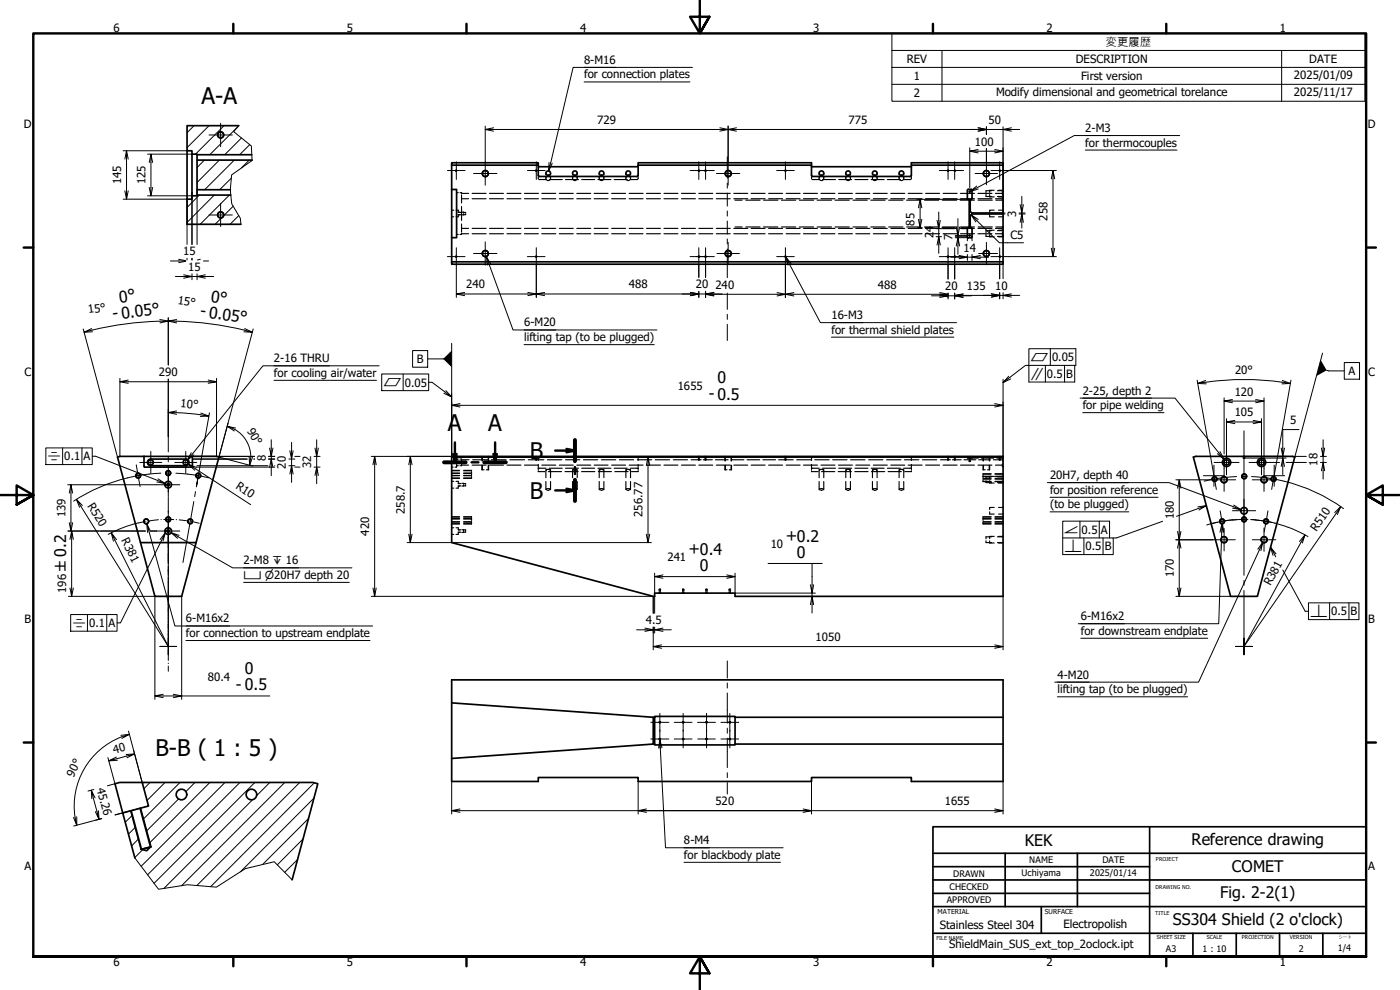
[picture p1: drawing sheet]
<svg xmlns="http://www.w3.org/2000/svg" width="420mm" height="297mm" viewBox="0 0 420 297" stroke-linecap="round" stroke-linejoin="round" font-family="sans-serif">
<!-- layer: Hatch (ISO) -->
<g fill="none" stroke="#000" stroke-width=".3">
<path d="M58.3 37.7l-2.2 2.1M62.7 37.7l-6.6 6.6M67.2 37.7l-8.5 8.6M71.5 38l-8.6 8.4M59.8 58.5l-3.7 3.8M61.3 48l-2.2 2.3M64.3 58.5l-8.2 8.2M65.8 48l-6.7 6.8M68.8 58.5l-8.7 8.8M69.4 53.5l-3.5 3.4M70.3 48l-8.9 8.9M72.5 41.4l-5.1 5"/>
<path d="M74.8 48l-2.4 2.4M74.9 43.4l-3 3M66.7 65.2l-2.1 2.1M70 61.9l-3 3M71.7 64.7l-2.7 2.6M45 234.8l-1.8 1.8M49.5 234.8l-5.4 5.4M53.6 239.7l-9.7 9.7M54 234.8l-11.1 11.1M58.5 234.8l-2.7 2.7M63 234.8l-18.2 18.2M67.5 234.8l-25.1 25.1"/>
<path d="M72 234.8l-27.7 27.7M75.9 239.8l-26.8 26.8M76.5 234.8l-30.3 30.2M81 234.8l-4.1 4M85.5 234.8l-31 31M90 234.8l-30.9 30.9M94.2 239.5l-22 22.1M94.3 234.9l-31.1 31.2M39.8 244.6l-2.2 2.1M40.7 248.1l-2.1 2.2M41.6 251.7l-2.1 2.1M42.8 254.9l-2.4 2.4"/>
<path d="M89.3 257.9l-3.9 3.8M90.9 251.7l-7.7 7.8M92.6 245.6l-13.8 13.8"/>
</g>
<!-- layer: Hidden (ISO) -->
<g fill="none" stroke="#000" stroke-width=".34">
<path d="M137 57.8h.5M138 57.8h.5v.4M138.5 58.5v2.4M138.5 58h2.1M138.5 59.6h2.1M141.7 58h4.2M141.7 59.6h4.2M146.9 58h4.2M146.9 59.6h4.2M152.1 58h4.2M152.1 59.6h4.2M157.4 58h4.2"/>
<path d="M157.4 59.6h4.2M161.5 53.2l.1 .5M161.5 52.5v.4M161.8 53.8l2.1 .1M162.6 58h4.2M162.6 59.6h4.2M163.8 52v.5M163.8 53v.5M163.9 53.2a.69 .69 0 0 0 .6 1 .69 .69 0 0 0 .6-1M164.8 53.9h3.9M165.2 52v.5M165.2 53v.5"/>
<path d="M167.9 58h4.1M167.9 59.6h4.1M169.7 53.9h3.9M171.8 52v.5M171.8 53v.5M171.9 53.2a.69 .69 0 0 0 .6 1 .69 .69 0 0 0 .6-1M173.1 58h4.2M173.1 59.6h4.2M173.2 52v.5M173.2 53v.5M174.6 53.9h3.9M178.3 58h4.2"/>
<path d="M178.3 59.6h4.2M179.5 53.9h3.8M179.8 52v.5M179.8 53v.5M179.9 53.2a.69 .69 0 0 0 .6 1 .69 .69 0 0 0 .6-1M181.2 52v.5M181.2 53v.5M183.6 58h4.1M183.6 59.6h4.1M184.3 53.9h3.9M187.8 52v.5M187.8 53v.5"/>
<path d="M187.9 53.2a.69 .69 0 0 0 .6 1 .69 .69 0 0 0 .6-1M188.8 58h4.2M188.8 59.6h4.2M189.2 52v.5M189.2 53v.5M191.3 53.8l-2.1 .1M191.5 53.2v.5M191.5 52.5v.4M194 58h4.2M194 59.6h4.2M199.3 58h4.2M199.3 59.6h4.2"/>
<path d="M204.5 58h4.2M204.5 59.6h4.2M209.7 58h4.2M209.7 59.6h4.2M215 58h4.2M215 59.6h4.2M220.2 58h4.2M220.2 59.6h4.2M225.4 58h4.2M225.4 59.6h4.2M230.7 58h4.2M230.7 59.6h4.2"/>
<path d="M235.9 58h4.2M235.9 59.6h4.2M241.1 58h4.2M241.1 59.6h4.2M243.5 53.2l.1 .5M243.5 52.5v.4M243.8 53.8l2.1 .1M245.8 52v.5M245.8 53v.5M245.9 53.2a.69 .69 0 0 0 .6 1 .69 .69 0 0 0 .6-1M246.4 58h4.2M246.4 59.6h4.2"/>
<path d="M246.8 53.9h3.9M247.2 52v.5M247.2 53v.5M251.6 58h4.2M251.6 59.6h4.2M251.7 53.9h3.9M253.8 52v.5M253.8 53v.5M253.9 53.2a.69 .69 0 0 0 .6 1 .69 .69 0 0 0 .6-1M255.2 52v.5M255.2 53v.5M256.6 53.9h3.9"/>
<path d="M256.8 58h4.2M256.8 59.6h4.2M261.5 53.9h3.8M261.8 52v.5M261.8 53v.5M261.9 53.2a.69 .69 0 0 0 .6 1 .69 .69 0 0 0 .6-1M262.1 58h4.2M262.1 59.6h4.2M263.2 52v.5M263.2 53v.5M266.3 53.9h3.9M267.3 58h4.2"/>
<path d="M267.3 59.6h4.2M269.8 52v.5M269.8 53v.5M269.9 53.2a.69 .69 0 0 0 .6 1 .69 .69 0 0 0 .6-1M271.2 52v.5M271.2 53v.5M272.5 58h4.2M272.5 59.6h4.2M273.3 53.8l-2.1 .1M273.5 53.2v.5M273.5 52.5v.4M277.8 58h4.2"/>
<path d="M277.8 59.6h4.2M283 58h4.2M283 59.6h4.2M288.2 58h4.2M288.2 59.6h4.2M293.5 58h4.2M293.5 59.6h4.2M295.9 58.4v.6h1.7M297 58.4v.7h1.4M297.6 57.2h-1.7v.6M298.4 57.1h-1.4v.6M298.7 58h2.1"/>
<path d="M298.7 59.6h2.1M299.3 57.2h1.7M299.3 59h1.7M299.7 57.1h1.3M299.7 59.1h1.3M300.8 59.3v.8M301 57.6h-.2v.8M135.6 65.1h.6M135.6 63.1h.6M136.9 63.1h.6v.6h.8M137 70.3h.5M137.5 63.7h.5"/>
<path d="M138.3 64.4h-.8v.7h-.6M138.5 62v4.2M138.5 67.2v2.5M138.5 70v.3h-.5M138.5 68.5h2.1M138.5 70.1h2.1M138.6 63.7h.5v.3M139 63.7h.7v.3M139.1 64.2v.3M139.7 64.2v.2l-1.1 .1M141.7 68.5h4.2M141.7 70.1h4.2"/>
<path d="M146.9 68.5h4.2M146.9 70.1h4.2M152.1 68.5h4.2M152.1 70.1h4.2M157.4 68.5h4.2M157.4 70.1h4.2M162.6 68.5h4.2M162.6 70.1h4.2M167.9 68.5h4.1M167.9 70.1h4.1M173.1 68.5h4.2M173.1 70.1h4.2"/>
<path d="M178.3 68.5h4.2M178.3 70.1h4.2M183.6 68.5h4.1M183.6 70.1h4.1M188.8 68.5h4.2M188.8 70.1h4.2M194 68.5h4.2M194 70.1h4.2M199.3 68.5h4.2M199.3 70.1h4.2M204.5 68.5h4.2M204.5 70.1h4.2"/>
<path d="M209.7 68.5h4.2M209.7 70.1h4.2M215 68.5h4.2M215 70.1h4.2M220.2 68.5h4.2M220.2 70.1h4.2M220.6 68.1h2.1M220.6 60.1h2.1M223.8 68.1h4.3M223.8 60.1h4.3M225.4 68.5h4.2M225.4 70.1h4.2"/>
<path d="M229.2 68.1h4.3M229.2 60.1h4.3M230.7 68.5h4.2M230.7 70.1h4.2M234.5 68.1h4.3M234.5 60.1h4.3M235.9 68.5h4.2M235.9 70.1h4.2M239.9 68.1h4.3M239.9 60.1h4.3M241.1 68.5h4.2M241.1 70.1h4.2"/>
<path d="M245.2 68.1h4.4M245.2 60.1h4.4M246.4 68.5h4.2M246.4 70.1h4.2M250.6 68.1h4.3M250.6 60.1h4.3M251.6 68.5h4.2M251.6 70.1h4.2M256 68.1h4.3M256 60.1h4.3M256.8 68.5h4.2M256.8 70.1h4.2"/>
<path d="M261.3 68.1h4.3M261.3 60.1h4.3M262.1 68.5h4.2M262.1 70.1h4.2M266.7 68.1h4.3M266.7 60.1h4.3M267.3 68.5h4.2M267.3 70.1h4.2M272.1 68.1h4.3M272.1 60.1h4.3M272.5 68.5h4.2M272.5 70.1h4.2"/>
<path d="M277.5 68.1h4.2M277.5 60.1h4.2M277.8 68.5h4.2M277.8 70.1h4.2M282.8 68.1h4.3M282.8 60.1h4.3M283 68.5h4.2M283 70.1h4.2M288.2 68.1h4.2M288.2 60.1h4.2M288.2 68.5h4.2M288.2 70.1h4.2"/>
<path d="M293.5 68.5h4.2M293.5 70.1h4.2M293.5 68.1h4.3M293.5 60.1h4.3M295.9 70.3v.6h1.7M297 64.4v.7h1.4M297 70.4v.7h1.4M297.6 69.2h-1.7v.6M298.4 63.1h-1.4v.6M298.4 69.1h-1.4v.7M298.7 68.5h2.1M298.7 70.1h2.1"/>
<path d="M298.9 68.1h2.1M298.9 60.1h2.1M299.3 69.2h1.7M299.3 70.9h1.7M299.7 65.1h1.3M299.7 63.1h1.3M299.7 69.1h1.3M299.7 71.1h1.3M300.8 69.8v.8h.2M301 68.1h-.2v.8M136.8 137.6l.1 .4-.1-.4M136.8 136.9v.4"/>
<path d="M136.9 138h.1M137 136.9v1.1M137 138.9v1.3h-.5M137 139.7h.5M137 137.7h.5M137.1 137.6l-.1 .4M137.1 136.9v.4M138 137.7h.5v.7M138.5 139.1v.6h-.5M138.5 138h2.3M138.5 139.6h2.1M141.7 139.6h4.2"/>
<path d="M141.9 138h4.4M144.6 136.9v1.4M144.6 139.6v1.4h.7M144.8 136.9v1.4M144.8 139.6v1.4M146.5 136.9v1.4M146.5 139.6v1.4M146.6 136.9v1.4M146.6 139.6v1.4h-.6M146.9 139.6h4.2M147.4 138h4.5M152.1 139.6h4.2"/>
<path d="M153 138h4.4M157.4 139.6h4.2M160.8 136.9v.4M160.8 137.6v.4M160.8 137.6l.1 .4h-2.4M160.9 138h.1M161 137.6v.4h2.2M161 136.9v.4M161.1 136.9v.4M161.1 137.6v.4M161.5 136.9v1.3M161.5 139.3v1.6"/>
<path d="M162.6 139.6h4.2M164.3 138h4.3M167.9 139.6h4.1M169.7 138h4.3M173.1 139.6h4.2M175.1 138h4.3M178.3 139.6h4.2M180.5 138h4.3M183.6 139.6h4.1M185.9 138h4.3M188.8 139.6h4.2M191.3 138h4.3"/>
<path d="M191.5 136.9v1.3M191.5 139.3v1.6M194 139.6h4.2M196.6 138h4.4M199.3 139.6h4.2M202.1 138h4.2M204.5 139.6h4.2M207.4 138h3M209.6 136.9v.4M209.6 137.6v.4M209.7 139.6h4.2M209.8 136.9v.4"/>
<path d="M209.8 137.6v.4M211.6 136.9v.4M211.6 137.6v.4M211.6 137.6l.1 .4h-.7M211.7 138h.1M211.8 136.9v.4M211.8 137.6v.4h2M211.9 136.9v.4M211.9 137.6v.4M214.7 138h3.8M215 139.6h4.2M217.6 139.6v1.4h.6"/>
<path d="M217.6 136.9v1.4M217.7 136.9v1.4M217.7 139.6v1.4M219.4 136.9v1.4M219.4 139.6v1.4M219.5 138h3.8M219.5 139.6v1.4h-.6M219.5 136.9v1.4M220.2 139.6h4.2M224.2 138h3.8M225.4 139.6h4.2M228.9 138h3.8"/>
<path d="M230.7 139.6h4.2M233.7 138h2M235.6 136.9v.4M235.6 137.6v.4M235.7 138h.1M235.8 137.6v.4h2.2M235.8 136.9v.4M235.9 136.9v.4M235.9 137.6v.4M235.9 139.6h4.2M239.1 138h4.3M241.1 139.6h4.2"/>
<path d="M243.5 136.9v1.3M243.5 139.3v1.6M244.5 138h4.3M246.4 139.6h4.2M249.9 138h4.3M251.6 139.6h4.2M255.3 138h4.3M256.8 139.6h4.2M260.7 138h4.3M262.1 139.6h4.2M266.1 138h4.3M267.3 139.6h4.2"/>
<path d="M271.4 138h4.4M272.5 139.6h4.2M273.5 136.9v1.3M273.5 139.3v1.6M276.8 138h4.3M277.8 139.6h4.2M282.2 138h3M283 139.6h4.2M284.4 136.9v.4M284.4 137.6v.4M284.6 136.9v.4M284.6 137.6v.4"/>
<path d="M285.8 138h.7M286.4 136.9v.4M286.4 137.6v.4M286.5 138h.1M286.6 137.6v.4h1.9M286.6 136.9v.4M286.7 136.9v.4M286.7 137.6v.4M288.2 139.6h4.2M289.3 138h3.6M290.3 137.3l.1 .1M290.3 136.9v.2"/>
<path d="M290.5 137.4h.4M290.9 136.9v.2M290.9 137.3v.5M290.9 138.1l.1 .4M291 138.5h.1M291.2 137.3v.1h.3M291.2 136.9v.2M291.2 137.4v.4M291.2 138.1l-.1 .4M291.6 137.4h2M291.7 136.9v.2M291.7 137.3v.1"/>
<path d="M293.5 139.6h4.2M293.7 138h3.5M294.5 137.4h3.7M295 139.6v1.4h.7M295 136.9v1.4M295.1 136.9v1.4M295.1 139.6v1.4M296.9 136.9v1.4M296.9 139.6v1.4M297 136.9v1.4M297 139.6v1.4h-.6M298.1 138h2"/>
<path d="M298.7 139.6h2.1M299.2 137.4h1.8M299.9 136.9v.4M299.9 137.6v.4M300.1 137.6v.4h.3M300.1 136.9v.4M300.2 136.9v.4M300.2 137.6v.4M300.6 138h.2M300.8 139.2v.8h.2M300.9 137.5l-.1 .8M135.6 146.5h.6"/>
<path d="M135.6 144.4h.6M135.6 158.4h.6M135.6 140.2h.4M135.6 155.1h2.3M135.6 156.5h2.3M135.6 155.7h2.3M135.6 157.1h2.3M135.6 156.7h2.3M135.6 155.6h2.3M135.6 157.2h2.3M135.6 142.6h2.3M135.6 141.3h2.3"/>
<path d="M135.6 143.4h2.3M135.6 142.1h2.3M135.6 142.7h2.3M135.6 141.1h2.3M135.6 143.5h2.3M135.6 141.9h2.3M136.9 144.4h.6v.7h.8M136.9 158.4h.6v.6h.8M137.5 145.8h.5M137.5 145h.5M137.5 159.8h.5M138.3 145.8h-.8v.7h-.6"/>
<path d="M138.3 159.7h-.8v.6h-.6M138.6 158.9l1.1 .1v.2M138.6 145h.5v.3M139 145.1h.7v.2M139.1 145.6v.2h-.5M139.1 158.9v.3M139.1 159.5v.3h-.5M139.1 155.1h2.4M139.1 156.5h2.4M139.1 155.7h2.4M139.1 157.1h2.4M139.1 155.1h2.4v.1"/>
<path d="M139.1 156.7h2.4M139.1 155.6h2.4M139.1 142.6h2.4M139.1 141.3h2.4M139.1 143.4h2.4M139.1 142.1h2.4M139.1 141.1h2.4v.3M139.1 142.7h2.4M139.1 141.9h2.4M139.7 145.6v.2h-.7M139.7 159.5v.2h-.7M141.5 156.7v.5h-2.4"/>
<path d="M141.5 141.7v.8M141.5 143v.5h-2.4M141.5 155.4v.8M161.5 141.2v.3h2M161.6 140.5l-.1 .1M161.8 140.5h2.1M163.8 141v2.3M163.8 144.5v2.3M163.9 146.9l.2 .1M164 146.9l-.2-.1 .7-.2 .7 .1-.2 .2M164 141.1l-.2-.1 .4-.2 1 .1-.2 .2M164.3 147.1h.4"/>
<path d="M164.5 141.5h4M164.8 140.5h3.9M165.1 146.9l-.2 .1M165.2 141v2.3M165.2 144.5v2.3M169.5 141.5h4M169.7 140.5h3.9M171.8 141v2.3M171.8 144.5v2.3M171.9 146.9l.2 .1M172 146.9l-.2-.1 .8-.2 .6 .1-.2 .2M172 141.1l-.2-.1 .4-.2 1 .1-.2 .2"/>
<path d="M172.3 147.1h.4M173.1 146.9l-.2 .1M173.2 141v2.3M173.2 144.5v2.3M174.5 141.5h4M174.6 140.5h3.9M179.5 140.5h3.8M179.5 141.5h4M179.8 141v2.3M179.8 144.5v2.3M179.9 146.9l.2 .1M180 146.9l-.2-.1 .8-.2 .6 .1-.2 .2"/>
<path d="M180 141.1l-.2-.1 .4-.2 1 .1-.2 .2M180.3 147.1h.4M181.1 146.9l-.2 .1M181.2 141v2.3M181.2 144.5v2.3M184.3 140.5h3.9M184.5 141.5h4M187.8 141v2.3M187.8 144.5v2.3M187.9 146.9l.2 .1M188 146.9l-.1-.2 .6-.1 .7 .2-.2 .1M188 141.1l-.2-.1 .4-.2 1 .2-.2 .1"/>
<path d="M188.3 147.1h.4M189.1 146.9l-.2 .1M189.2 140.5h2.1M189.2 141v2.3M189.2 144.5v2.3M191.4 140.5l.1 .1M191.5 141.2v.3h-2M243.5 141.2v.3h2M243.6 140.5l-.1 .1M243.8 140.5h2.1M245.8 141v2.3M245.8 144.5v2.3"/>
<path d="M245.9 146.9l.2 .1M246 146.9l-.2-.1 .7-.2 .7 .1-.2 .2M246 141.1l-.2-.1 .4-.2 1 .1-.2 .2M246.3 147.1h.4M246.5 141.5h4M246.8 140.5h3.9M247.1 146.9l-.2 .1M247.2 141v2.3M247.2 144.5v2.3M251.5 141.5h4M251.7 140.5h3.9M253.8 141v2.3"/>
<path d="M253.8 144.5v2.3M253.9 146.9l.2 .1M254 146.9l-.2-.1 .8-.2 .6 .1-.2 .2M254 141.1l-.2-.1 .4-.2 1 .1-.2 .2M254.3 147.1h.4M255.1 146.9l-.2 .1M255.2 141v2.3M255.2 144.5v2.3M256.5 141.5h4M256.6 140.5h3.9M261.5 140.5h3.8M261.5 141.5h4"/>
<path d="M261.8 141v2.3M261.8 144.5v2.3M261.9 146.9l.2 .1M262 146.9l-.2-.1 .8-.2 .6 .1-.2 .2M262 141.1l-.2-.1 .4-.2 1 .1-.2 .2M262.3 147.1h.4M263.1 146.9l-.2 .1M263.2 141v2.3M263.2 144.5v2.3M266.3 140.5h3.9M266.5 141.5h4M269.8 141v2.3"/>
<path d="M269.8 144.5v2.3M269.9 146.9l.2 .1M270 146.9l-.1-.2 .6-.1 .7 .2-.2 .1M270 141.1l-.2-.1 .4-.2 1 .2-.2 .1M270.3 147.1h.4M271.1 146.9l-.2 .1M271.2 140.5h2.1M271.2 141v2.3M271.2 144.5v2.3M273.4 140.5l.1 .1M273.5 141.2v.3h-2M295 144.4h2.4"/>
<path d="M295 142.9h3.4M295 142.6v.9M295 144v.5h2.4M295 155.4v.8M295 156.7v.5h2.4M295 155.1h2.4M295 156.5h2.4M295 142.3h2.4M295 143.6h2.4M295 155.7h2.4M295 157.1h2.4M295 143h2.4"/>
<path d="M295 156.7h2.4M295 143.7h2.4M295 155.6h2.4M295.9 144.2v.6h1.7M297 142.9v.7M297 144.3v.6h1.4M297 153.6v.6h1.4M297.4 142.1h-2.4v.3M297.4 155.1h-2.4v.1M297.6 143.1h-1.7v.6M298.4 152.3h-1.4v.6M298.6 144.4h2.4"/>
<path d="M298.6 142.9h2.4M298.6 155.1h2.4M298.6 156.5h2.4M298.6 142.3h2.4M298.6 143.6h2.4M298.6 155.7h2.4M298.6 157.1h2.4M298.6 143h2.4M298.6 156.7h2.4M298.6 142.1h2.4M298.6 143.7h2.4M298.6 155.6h2.4"/>
<path d="M298.6 157.2h2.4M298.6 144.5h2.4M299.3 143.1h1.7M299.3 144.8h1.7M299.7 144.9h1.3M299.7 152.3h1.3M299.7 154.2h1.3M135.6 160.3h.6M197.8 176.9h.2M197.9 177.5v.5M198 176.8l-.2 .4M198.1 176.8l.1 .4"/>
<path d="M198.1 176.9h.1M198.2 177.5v.5M204.9 177.5v.5M204.9 176.9h.1M205 176.8l-.1 .4M205.1 176.8l.1 .4M205.1 176.9h.1M205.2 177.5v.5M211.8 177.6v.4M211.9 177.5v.5M212 176.8l-.1 .4M212 176.9l-.2 .3"/>
<path d="M212.1 176.8l.1 .4M212.1 176.9h.1M212.2 177.5v.5M218.8 176.9h.1M218.9 177.5v.5M219 176.8l-.2 .4M219.1 176.8l.1 .4M219.1 176.9h.1M219.2 177.5v.5M295.9 162.2v.6h1.7M297 162.3v.6h1.4M297.6 161.1h-1.7v.6"/>
<path d="M298.4 160.9h-1.4v.7M299.3 161.1h1.7M299.3 162.8h1.7M299.7 160.9h1.3M299.7 162.9h1.3"/>
</g>
<circle cx="137" cy="138" r=".17" fill="#000"/>
<!-- layer: Visible (ISO) -->
<g fill="none" stroke="#000" stroke-width=".51">
<path d="M71.7 37.7h-15.6v7.5h1.5v1.1h1.5v.1h16.5M56.1 45.2v14.6M57.6 46.3v12.4M59.1 46.4v1.6M59.1 56.9v1.6M69.3 58.5h-10.2v.2h-1.5v1.1h-1.5v7.5h16.2M75.6 48h-16.5v8.9h10M135.6 49.6v-.8h25.9v.8M135.6 56.8h1.4v14.5h-1.4M135.6 49.6h25.9M135.6 49.6v29M161.5 49.6v3l.3 .3h29.4l.3-.3v-3"/>
<path d="M161.5 50h30M191.5 49.6v-.8h52v3.8l.3 .3h29.4l.3-.3v-3.8h27.5v.8M191.5 49.6h52M243.5 50h30M273.5 49.6h27.5M290.3 57.1v2.4l.3 .3M290.6 59.8h.3v8.5h-.3M290.6 56.8h.8M290.6 56.8l-.3 .3M291.4 59.8h-.2v3.6l.5 .5h9.3v.3M291.4 56.8l.4 .3M291.7 57.1v2.4"/>
<path d="M291.8 59.5l-.4 .3M301 49.6v14.3M135.6 78.6v.7h165.4v-.7M135.6 78.6h165.4M290.3 68.6v2.4l.3 .4M290.6 68.3l-.3 .3M291.7 68.6v2.4M291.8 71l-.4 .4-.8-.1M301 64.2h-9.3l-.5 .5v3.6l.4 .1 .2 .2M301 64.2v14.4M43.2 136.9h-7.2l-.7 .2 6.9 25.7h16.6M43.2 136.9h14.5v3l-.1 .3h-14.2l-.1-.2"/>
<path d="M43.2 136.9v3M44.5 138l.7-.3h10.5a.99 .99 0 0 1 1 1 .99 .99 0 0 1-.9 1h-10.6a.99 .99 0 0 1-.9-.6 .99 .99 0 0 1 .2-1.1zM57.7 136.9h7.3l.7 .2-11.2 41.8h-8l-4.3-16.1M135.6 136.9h165.4v.2h-165.4zM135.6 137.1v25.7l60.4 16.1h.5v-.9h24.1v.9h80.4v-41.8M373.2 136.9h-14.3l-.8 .2 11.2 41.8h8.1l11.2-41.8-.7-.2h-14.4M373.2 136.9h.3v.5h-.3zM135.6 210.9v23.6h25.9v-1.2h30v1.2h52v-1.2h30v1.2h27.5v-19.3M196 215.2l-60.4-4.3v-6.9h165.4v11.2M196.5 215.2h-.5v8.1l-60.4 4.3M196.5 215.2v-.2h24.1v.2M196.5 215.2v8.3h24.1v-8.3"/>
<path d="M220.6 215.2h80.4M42.7 234.8h-6.8l-1.4 .3 2.3 8.8M196 223.3h.5M220.6 223.3h80.4M40.5 257.4l-3.7-13.5 2.6-.7 3.1 11.6 1.5 .5 1.2-1.2-3.2-11.6 2.6-.7-1.9-7h51.2l1.5 .3-7.7 28.9M42 242.5l-2.6 .7M45.2 254.1l-2.7 .7M45.4 254.1l-3.1 .8"/>
<circle cx="66.2" cy="40.5" r=".87"/>
<circle cx="136.9" cy="51.2" r=".11"/>
<circle cx="145.6" cy="52.1" r=".87"/>
<circle cx="160.9" cy="51.2" r=".11"/>
<circle cx="164.5" cy="51.9" r=".68"/>
<circle cx="172.5" cy="51.9" r=".68"/>
<circle cx="180.5" cy="51.9" r=".68"/>
<circle cx="188.5" cy="51.9" r=".68"/>
<circle cx="209.7" cy="51.2" r=".11"/>
<circle cx="211.7" cy="51.2" r=".11"/>
<circle cx="218.5" cy="52.1" r=".87"/>
<circle cx="235.7" cy="51.2" r=".11"/>
<circle cx="246.5" cy="51.9" r=".68"/>
<circle cx="254.5" cy="51.9" r=".68"/>
<circle cx="262.5" cy="51.9" r=".68"/>
<circle cx="270.5" cy="51.9" r=".68"/>
<circle cx="284.5" cy="51.2" r=".11"/>
<circle cx="286.5" cy="51.2" r=".11"/>
<circle cx="291" cy="57.5" r=".11"/>
<circle cx="296" cy="52.1" r=".87"/>
<circle cx="300" cy="51.2" r=".11"/>
<circle cx="66.2" cy="64.5" r=".87"/>
<circle cx="136.9" cy="77" r=".11"/>
<circle cx="145.6" cy="76.1" r=".87"/>
<circle cx="160.9" cy="77" r=".11"/>
<circle cx="209.7" cy="77" r=".11"/>
<circle cx="211.7" cy="77" r=".11"/>
<circle cx="218.5" cy="76.1" r=".87"/>
<circle cx="235.7" cy="77" r=".11"/>
<circle cx="284.5" cy="77" r=".11"/>
<circle cx="286.5" cy="77" r=".11"/>
<circle cx="291" cy="70.6" r=".11"/>
<circle cx="296" cy="76.1" r=".87"/>
<circle cx="300" cy="77" r=".11"/>
<circle cx="45.2" cy="138.7" r=".78"/>
<circle cx="55.7" cy="138.7" r=".78"/>
<circle cx="368.1" cy="138.7" r=".78"/>
<circle cx="368.1" cy="138.7" r="1.25"/>
<circle cx="378.6" cy="138.7" r=".78"/>
<circle cx="378.6" cy="138.7" r="1.25"/>
<circle cx="41.5" cy="142.7" r=".7"/>
<circle cx="43.9" cy="156.4" r=".7"/>
<circle cx="50.5" cy="159.3" r=".32"/>
<circle cx="50.5" cy="145.4" r=".32"/>
<circle cx="50.5" cy="142" r=".7"/>
<circle cx="50.5" cy="155.8" r=".7"/>
<circle cx="50.5" cy="145.4" r=".99"/>
<circle cx="50.5" cy="159.3" r=".99"/>
<circle cx="57.1" cy="156.4" r=".7"/>
<circle cx="59.5" cy="142.7" r=".7"/>
<circle cx="364.5" cy="143.7" r=".7"/>
<circle cx="366.8" cy="156.4" r=".7"/>
<circle cx="367.3" cy="143.9" r=".87"/>
<circle cx="373.4" cy="155.8" r=".7"/>
<circle cx="373.4" cy="153.3" r=".99"/>
<circle cx="373.4" cy="142.9" r=".7"/>
<circle cx="379.4" cy="143.9" r=".87"/>
<circle cx="380" cy="156.4" r=".7"/>
<circle cx="382.2" cy="143.7" r=".7"/>
<circle cx="367.3" cy="161.9" r=".87"/>
<circle cx="379.4" cy="161.9" r=".87"/>
<circle cx="198" cy="216.7" r=".15"/>
<circle cx="205" cy="216.7" r=".15"/>
<circle cx="212" cy="216.7" r=".15"/>
<circle cx="219" cy="216.7" r=".15"/>
<circle cx="54.5" cy="238.4" r="1.59"/>
<circle cx="75.5" cy="238.4" r="1.59"/>
<circle cx="198" cy="221.7" r=".15"/>
<circle cx="205" cy="221.7" r=".15"/>
<circle cx="212" cy="221.7" r=".15"/>
<circle cx="219" cy="221.7" r=".15"/>
</g>
<!-- layer: Visible Narrow (ISO) -->
<g fill="none" stroke="#000" stroke-width=".34">
<path d="M39.2 243.3l3.1 11.6M42.2 242.5l3.2 11.6"/>
<circle cx="66.2" cy="40.5" r=".99"/>
<circle cx="136.9" cy="51.2" r=".15"/>
<circle cx="145.6" cy="52.1" r=".99"/>
<circle cx="160.9" cy="51.2" r=".15"/>
<circle cx="209.7" cy="51.2" r=".15"/>
<circle cx="211.7" cy="51.2" r=".15"/>
<circle cx="218.5" cy="52.1" r=".99"/>
<circle cx="235.7" cy="51.2" r=".15"/>
<circle cx="284.5" cy="51.2" r=".15"/>
<circle cx="286.5" cy="51.2" r=".15"/>
<circle cx="291" cy="57.5" r=".15"/>
<circle cx="296" cy="52.1" r=".99"/>
<circle cx="300" cy="51.2" r=".15"/>
<circle cx="66.2" cy="64.5" r=".99"/>
<circle cx="136.9" cy="77" r=".15"/>
<circle cx="145.6" cy="76.1" r=".99"/>
<circle cx="160.9" cy="77" r=".15"/>
<circle cx="209.7" cy="77" r=".15"/>
<circle cx="211.7" cy="77" r=".15"/>
<circle cx="218.5" cy="76.1" r=".99"/>
<circle cx="235.7" cy="77" r=".15"/>
<circle cx="284.5" cy="77" r=".15"/>
<circle cx="286.5" cy="77" r=".15"/>
<circle cx="291" cy="70.6" r=".15"/>
<circle cx="296" cy="76.1" r=".99"/>
<circle cx="300" cy="77" r=".15"/>
<circle cx="41.5" cy="142.7" r=".78"/>
<circle cx="43.9" cy="156.4" r=".78"/>
<circle cx="50.5" cy="142" r=".78"/>
<circle cx="50.5" cy="155.8" r=".78"/>
<circle cx="50.5" cy="159.3" r=".4"/>
<circle cx="50.5" cy="145.4" r=".4"/>
<circle cx="57.1" cy="156.4" r=".78"/>
<circle cx="59.5" cy="142.7" r=".78"/>
<circle cx="364.5" cy="143.7" r=".78"/>
<circle cx="366.8" cy="156.4" r=".78"/>
<circle cx="367.3" cy="143.9" r=".99"/>
<circle cx="373.4" cy="155.8" r=".78"/>
<circle cx="373.4" cy="142.9" r=".78"/>
<circle cx="379.4" cy="143.9" r=".99"/>
<circle cx="380" cy="156.4" r=".78"/>
<circle cx="382.2" cy="143.7" r=".78"/>
<circle cx="367.3" cy="161.9" r=".99"/>
<circle cx="379.4" cy="161.9" r=".99"/>
<circle cx="198" cy="216.7" r=".19"/>
<circle cx="205" cy="216.7" r=".19"/>
<circle cx="212" cy="216.7" r=".19"/>
<circle cx="219" cy="216.7" r=".19"/>
<circle cx="198" cy="221.7" r=".19"/>
<circle cx="205" cy="221.7" r=".19"/>
<circle cx="212" cy="221.7" r=".19"/>
<circle cx="219" cy="221.7" r=".19"/>
</g>
<!-- layer: Break Line (JIS) -->
<path d="M71.7 37.7l-1.6 1.8 5.3 4.3 .2 4.4-6.1 4.3a23.6 23.6 0 0 0 .1 8.7l2.5 4.3 .2 1.8M40.5 257.4l7.1 9.4 8.7-1.3 8.6 .7 8.7-5.6 8.7-2 5.4 5.4" fill="none" stroke="#000" stroke-width=".3"/>
<!-- layer: Section Line (ISO) -->
<g fill="none" stroke="#000" stroke-width=".72">
<path d="M133.3 138.7h6.4M136.5 132.7v6l-.5-2.5M137 136.2l-.5 2.5M141.5 138.7h2.1M145.3 138.7h6.5M148.6 132.7v6l-.5-2.5M149.1 136.2l-.5 2.5M166.6 135.2h6l-2.6 .5M170 134.7l2.6 .5M172.6 132v6.4M166.6 147.1h6l-2.6 .5M170 146.6l2.6 .5"/>
<path d="M172.6 140.1v2.1M172.6 144v6.3"/>
</g>
<path d="M133.3 138.7h6.4M145.3 138.7h6.5M172.6 132v6.4M172.6 144v6.3" fill="none" stroke="#000" stroke-width="1.2"/>
<!-- layer: Border (ISO) -->
<g fill="none" stroke="#000" stroke-width=".72">
<path d="M70 7.1v2.9M140 7.1v2.9M210 0v10l-2.9-5h5.8l-2.9 5 2.9-5M280 7.1v2.9M350 7.1v2.9M7.1 74.3h2.9M410 74.3h2.9M0 148.5h10l-5-2.8v5.7l5-2.9-5 2.9M420 148.5h-10l5-2.8v5.7l-5-2.9 5 2.9M7.1 222.8h2.9M410 222.8h2.9M10 287v-277h400v277h-400h400"/>
<path d="M70 287v2.9M140 287v2.9M212.9 292l-2.9-5 2.9 5h-5.8l2.9-5v10M280 287v2.9M350 287v2.9"/>
</g>
<!-- layer: Sketch Geometry (ISO) -->
<g fill="none" stroke="#000" stroke-width=".3">
<path d="M43 156.6l-1.5 .3M43.8 156.4h-.1M47.5 155.9l-2.9 .4M48.3 155.9h.1M49.1 155.9h3.1M50.5 157.9v1.6M52.9 155.9h.1M53.8 156l2.9 .4M57.4 156.5h.2M58.3 156.7l1.5 .3M365.3 156.7l-3.1 .8M366.3 156.5h-.2"/>
<path d="M373.5 155.9l-6.4 .5M374.4 155.9h.1M375.3 155.9l6.5 .9M382.6 157h.1M383.5 157.2l3.1 1M50.5 160.3v.1M50.5 161.2v3.1M50.5 165.1v.2M50.5 166v3.1M50.5 170v.1M50.5 170.9v3.1M50.5 174.8v.1"/>
<path d="M50.5 175.7v3.1M50.5 178.9v15.1M50.5 194.1v.2M50.5 195v3.1M50.5 199v.1M50.5 199.8v1.6"/>
</g>
<!-- layer: Title (ISO) -->
<g fill="none" stroke="#000" stroke-width=".51">
<path d="M280 248.1h130v38.9h-130zM280 256h130M301.7 256v16M323.3 256v16M345 248.1v38.9M280 272h130M280 268h65M280 264h130M280 260h65M312.5 272v8M280 280h130M358 280v7"/>
<path d="M371 280v7M384 280v7M397 280v7"/>
</g>
<!-- layer: Center Mark (ISO) -->
<g fill="none" stroke="#000" stroke-width=".3">
<path d="M66.2 37v7M62.7 40.5h7M134.3 51.2h5.3M136.9 48.5v5.3M142.1 52.1h7M145.6 48.6v7M158.3 51.2h5.3M161 48.5v5.3M207.1 51.2h5.3M209.1 51.2h5.3M209.7 48.5v5.3M211.8 48.5v5.3"/>
<path d="M215 52.1h7M218.5 48.6v7M233.1 51.2h5.3M235.7 48.5v5.3M281.9 51.2h5.3M283.9 51.2h5.3M284.5 48.5v5.3M286.5 48.5v5.3M292.7 52.1h6.7M296 48.7v6.7M297.4 51.2h5.3M300 48.5v5.3"/>
<path d="M62.7 64.5h7M66.2 61v7M134.3 77h5.3M136.9 74.3v5.3M142.1 76.1h7M145.6 72.6v7M158.3 77h5.3M161 74.3v5.3M207.1 77h5.3M209.1 77h5.3M209.7 74.3v5.3M211.8 74.3v5.3"/>
<path d="M215.2 76.1h6.7M218.5 72.7v6.7M233.1 77h5.3M235.7 74.3v5.3M281.9 77h5.3M283.9 77h5.3M284.5 74.3v5.3M286.5 74.3v5.3M293.7 76.1h2.3v3.3M296 72.7v3.4h3.4M297.4 77h5.3M300 74.3v5.3"/>
<path d="M40.9 139.5l1.1 6.5M42 138.8h6.6M45.3 135.5v6.6M52.5 138.8h6.6M55.8 135.5v6.6M60.1 139.6l-.6 3.1M364.3 139.6v6.3M364.4 138.8h7.5M368.1 135v7.5M373.3 129.3v43.3M374.9 138.8h7.5M378.6 135v7.5"/>
<path d="M382.4 139.6v6.3M47 145.4h7M47 159.3h7M50.5 141.9v7.1M50.5 155.9v6.9M50.5 153.4v19.2M58.2 150.5l-3.3 18.3M58.7 147.5l-.3 1.5M59 145.9l.5-3.2-.6 3.4M361.1 142.7h6.4M363.9 144h6.9M363.9 140.6l1.1 6.2"/>
<path d="M366.2 153.3l1.1 6.3M367.4 158.6v6.7M367.4 140.4v7M369.9 153.2h7M373.3 149.8v6.9M375.8 144h7.1M379.2 142.7h6.4M379.3 158.4v7M379.3 140.4v7M380.5 153.3l-1.1 6.3M382.8 140.6l-1.2 6.2M50.5 177.2v16.8v-2.5"/>
<path d="M50.5 174.1v1.5M364 162h6.7M373.3 177.2v16.8v-2.5M373.3 174.1v1.5M375.8 162h7.1M48 194h2.5h-2.5M50.5 196.5v-2.5v2.5M53 194h-2.5h2.5M370.8 194h2.5h-2.5M373.3 196.5v-2.5v2.5M375.8 194h-2.5h2.5M195.3 216.7h5.4"/>
<path d="M198 219v5.4M198 214v5.4M202.4 216.7h5.3M205 219.1v5.3M205 214.1v5.3M209.3 216.7h5.4M212 219.1v5.3M212 214v5.4M216.4 216.7h5.3M219 219.1v5.3M219 214.1v5.3M195.3 221.7h5.4"/>
<path d="M202.4 221.7h5.3M209.4 221.7h5.3M216.4 221.7h5.3"/>
</g>
<!-- layer: Centerline (ISO) -->
<g fill="none" stroke="#000" stroke-width=".3">
<path d="M218.3 47.1v6.4M218.3 54.9v1.6M218.3 57.9v3.9M218.3 63.3v1.5M218.3 66.3v3.9M218.3 71.7v1.5M218.3 74.7v8.6M218.3 88v4.8M218.3 94.3v1.5M218.3 97.3v4.9M50.5 131v4.6M50.5 137.1v1.5"/>
<path d="M48.3 142l-5.2 .5-4.9 .9M49.8 141.9h1.5M50.5 140.1v4.5M50.5 146.2v1.4M50.5 149.2v4.5M50.5 155.2v1.5M50.5 158.2v10.4M52.8 142l5.1 .5 4.7 .9M366.7 156.4l-3.1 .7M371.1 143l-5 .5-4.7 .9M371.1 155.9l-4.4 .5M372.6 155.8h1.5"/>
<path d="M372.6 143h1.5M375.6 143l5 .5 4.7 .9M375.6 155.9l4.4 .5M380 156.4l3.1 .7M50.5 170.1v1.5M50.5 173.1v8.3M218.3 198.3v5.1M218.3 204.9v1.5M218.3 207.9v9.1M218.3 218.5v1.5M218.3 221.5v8.8M218.3 231.8v1.5"/>
<path d="M218.3 234.8v3.4"/>
</g>
<!-- layer: Dimension (ISO) -->
<g fill="none" stroke="#000" stroke-width=".3">
<path d="M145.6 38.8l2.5 .6M145.6 37.8v10.8M148.1 38.3l-2.5 .5h72.9l-2.5 .6M216 38.3l5 1.1M218.5 37.8v10.8M221 38.3l-2.5 .5h77.5l-2.5 .6M293.5 38.3l2.5 .5h5l2.5 .6M296 38v2.4M301 38v13.1M303.5 38.3l-2.5 .5h5M37 59.8h19.1M37 45.2h19.1"/>
<path d="M38 45.2l-.5 2.5M38.5 47.7l-.5-2.5v14.6l-.5-2.5M38.5 57.3l-.5 2.5M44.3 46.3h13.3M44.3 58.7h13.3M45.3 46.3l-.5 2.5M45.8 48.8l-.5-2.5v12.4l-.5-2.5M45.8 56.2l-.5 2.5M56.1 59.5v13.8M57.6 57.7v15.6M59.1 56.9v16.4M275.1 59.8h15.8"/>
<path d="M276.1 59.8l-.5 2.5M291 45.4l2.5 .5M291 44.4v12M293.5 44.9l-2.5 .5h10l-2.5 .5M296 44.6v4.1M298.5 44.9l2.5 .5M301 51.3v12.6M302.7 51.2h14.3M306.7 58.9v5l-.5-2.5M316 51.2l-.5 2.5M316.5 53.7l-.5-2.5v25.8l-.5-2.5M51.1 78.3h4.6"/>
<path d="M53.6 77.8l2.1 .4M55.7 78.4l-2.1 .4M56.1 77.5v.5M57.6 77.5v.5M60.1 77.8l-.9 .2M61 78.3h1.6M136.9 79.6v9.6M161 79.6v9.6M209.7 79.6v3.6M211.8 79.6v3.6M235.7 79.6v9.7M275.3 68.3h1.5"/>
<path d="M276.6 62.3l-.5-2.5v8.5l-.5-2.5M276.6 65.8l-.5 2.5M280.9 71h1.7M280.9 68.6h5.6M281.7 63.6v5l-.5-2.5M282.2 73.5l-.5-2.5v5M282.2 66.1l-.5 2.5v2.4l-.5 2.5M282.7 68.3h3.8M284.5 79.6v4.1M285.3 77.2h5l-2.5 .4M286.5 79.6v4.1M286.7 71h3.6v1.2"/>
<path d="M286.7 70.6h4.3M286.7 71.3h3.9M287.5 65.6v5l-.5-2.5M287.8 76.7l6.4 .9M288 73.8l-.5-2.5v5M288 68.1l-1 5.7M288.5 68.6h1.8M288.5 68.3h2.4M290.3 76.4v1.7M291.7 71v1.2M291.7 76.4v1.7M294.2 76.7l-2.5 .5h5"/>
<path d="M300 79.6v4M301 78.6v5M301 63.9h.6M301 64.2h.6M302.7 77h14.3M305.9 63.9h1.7M305.9 64.2h1.7M307.1 66.7l-.4-2.5v4.2M307.1 61.4l-.9 5.3M316.5 74.5l-.5 2.5M25 98.7l10.3 38.4M27.5 98.6l-2.3 1.1 2.4-.7"/>
<path d="M27.8 99.6l-2.6 .1M48 95.9l5 1M48 96.4l-10.3 .8-10.1 1.8M48 96.4l2.5-.1-2.5 .6M50.5 95.4v14.1M52.6 83h5l-2.5 .5M53 96.4l5.9 .3 5.8 .7 5.8 1 5.2 1.3-2.5-.1M53 95.9l-2.5 .4 2.5 .1M55.1 82.5l6.5 1M57.6 82.2v1.7M59.1 82.2v1.7M61.6 82.5l-2.5 .5h5"/>
<path d="M73.4 98.6l2.3 1.1M76 98.7l-10.3 38.4M136.9 88.2l2.5 .5M139.4 87.7l-2.5 .5h24.1l-2.6 .5M158.4 87.7l5 1M163.4 87.7l-2.4 .5h48.7l-2.5 .5M207.2 87.7l2.5 .5h2.1l2.4 .5M209.7 87.4v1.8M211.8 88.3l2.4 .5M211.8 87.4v1.9M214.2 87.8l-2.4 .5h23.9l-2.5 .5M214.2 87.7l-2.4 .5h4.9"/>
<path d="M233.2 87.8l5.1 1M238.3 87.8l-2.6 .5h48.8l-2.5 .5M279.5 88.8h5l-2.5 .5M282 88.3l7.1 1M282 87.8l2.5 .5M284.5 88v1.7M286.5 88.6l2.6 .5M286.5 88v1.7M289.1 88.2l-2.6 .4h13.5l-2.5 .5M289.1 88.3l-2.6 .5h5M297.5 88.2l6 .9M300 87.8v1.8"/>
<path d="M301 87.8v1.8M303.5 88.2l-2.5 .4h5M36 114.5l2.5 .5M36 113.5v23.4M38.5 114l-2.5 .5h29l-2.5 .5M50.5 113.7v17.3M62.5 114l2.5 .5M65 113.5v23.4M359.3 114.1l4.6 26.5M359.5 115l2.5 .2M361.8 114.2l-2.3 .8 2.4-.3M367.4 119.4v16.8"/>
<path d="M369.9 119.9l-2.5 .4h11.9l-2.4 .5M376.9 119.9l2.4 .4M379.3 119.4v19.2M384.8 114.7a80.1 80.1 0 0 0-22.9 0M384.8 114.7l2.5 .3-2.6 .2M384.9 114.2l2.4 .8M387.4 114.1l-4.6 26.5M50.5 123.8l2.5 .5M53 123.3l-2.5 .5 5.7 .2 6.5 .8-2.6 .2M55.8 137.7h.1M55.8 139.7h.6M56.6 139.3l1.8 1.8"/>
<path d="M57.8 137.7h16.4M58.5 136.9h17.9M59.1 139.7h.8M60.2 139.7h20.2M60.3 123.9l2.4 .9M62.9 123.9l-2.8 15.7M68.2 127.9l2.1 1.4M68.5 126.9l-2.8 10.2 10.2 2.8M70.5 128.9a9.5 9.5 0 0 1 4.4 10.7l-.1-2.5M70.7 128.4l-2.5-.5 2.3 .9M75.8 137.2l-.9 2.4M76.2 137.7h.2"/>
<path d="M80.6 136.9h1.9M80.6 137.7h1.9M81.4 131.9v5l-.5-2.5M81.9 134.4l-1 5.8M82.4 139.7h.1M86.7 137.7h1.8M86.7 139.7h1.8M87.5 132.7v5l-.5-2.5M88 135.2l-.5 2.5v2l-.5 2.5M88.5 136.9h1.5M94.2 136.9h1.9M95 131.9v5l-.5-2.5"/>
<path d="M95.5 134.4l-.5 2.5v3.3l-.5 2.4M111.4 136.9h24.2M112.4 136.9l-.5 2.5M112.9 139.4l-.5-2.5v42l-.5-2.5M123.1 136.9l-.4 2.5M123.7 139.4l-.6-2.5v25.9l-.4-2.5M135.6 121.6l2.4 .5M135.6 120.6v16.5h59.9M138 121.1l-2.4 .5h165.4l-2.5 .5M194.5 137.1l-.5 2.5M195 139.6l-.5-2.5v25.7l-.5-2.5M298.5 121.1l2.5 .5"/>
<path d="M301 120.6v16.5M367.4 120.3l2.5 .5M367.4 137.6v1M367.4 138.8v1.6M368.1 126.6l2.5 .5M368.1 125.6v9.4M370.6 126.1l-2.5 .5h10.5l-2.5 .5M373.2 136.9h.1M373.5 136.9h5M373.5 137.4h5M376.1 126.1l2.5 .5M378.6 125.6v9.4"/>
<path d="M378.7 136.9h7.3M378.7 137.4h7.3M379.3 138.8v1.6M382.4 138.8h1.6M385.5 139.9l-.5-2.5v5M385.5 134.4l-1 5.5M386 138.8h6M387.9 136.9h4.1M389.8 128.9h-4.8v8l-.5-2.5M396.3 136.9h1.8M396.3 138.8h1.8M397.1 131.9v5l-.5-2.5"/>
<path d="M397.6 134.4l-1 6.9M20.3 159.3h9.5M20.3 145.4h21.5M21.3 145.4l-.5 2.5M21.5 159.3l-.5 2.5M21.8 147.9l-.5-2.5v13.9l-.5-2.5M21.8 156.8l-.5 2.5M22.9 149.8l1 2.4M24.7 151.7l-1.8-1.9 27.6 44.2-17.1-34.1 1.6 2M30.1 159.3h13.5M33.4 159.9l.6 2.5M38.2 143.4a52 52 0 0 0-16.1 7"/>
<path d="M41.5 156.9l-4.6 1.4-4.4 2M42 145.4h5M45.3 159.3h1.7M58.9 140.2h1M58.9 140.2l-2.3-.9 18.6 12.1M60.1 140.2h22.4M81.9 140.2l-.5-2.5v5M88 142.2l-.5-2.5v5M88.5 140.2h1.5M94.2 140.2h1.9M95.5 142.6l-.5-2.4v4.9M352.9 144h11"/>
<path d="M353.9 144l-.5 2.5M354.4 146.5l-.5-2.5v18l-.5-2.5M354.4 159.5l-1 5M385.3 144.4a51 51 0 0 1 17.9 8.2M386.6 158.2l5.9 2.8M397.6 141.3l-.5-2.5v4.9M401.4 154.4l1-2.4-29.1 42 18.3-33.5-.7 2.4M402.4 152l-1.8 1.8M20.5 178.9h26v30.9M22 161.8l-.5-2.5v19.6l-.5-2.5M22 176.4l-.5 2.5M54.5 178.9v30.9"/>
<path d="M111.4 178.9h84.6v5.1M112.9 176.4l-.5 2.5M122.2 162.8h73.3M123.7 160.3l-.6 2.5M195 160.3l-.5 2.5M196.5 173l2.5 .5M196.5 172v6M196.5 178.9v5.1M199 172.5l-2.5 .5h24.1l-2.5 .5M218.1 172.5l2.5 .5M220.6 172v6h24.1M230.5 169.1h16.2h-3v8.9l-.5-2.5"/>
<path d="M244.2 175.5l-1 5.9M301 178.9v16.1M352.9 178.9h16.4M352.9 162h11.1M354.4 164.5l-.5-2.5v16.9l-.5-2.5M354.4 176.4l-.5 2.5M391.6 160.5l-1.6 2M191.1 189h4.9l-2.5 .4M193.5 188.5l5.5 .9M196 188.2v6.8M196 194l2.5 .5M196.5 188.2v1.7"/>
<path d="M198.5 193.5l-2.5 .5h105l-2.5 .5M199 188.5l-2.5 .5h5M244.2 181.4l-.5-2.5v5M298.5 193.5l2.5 .5M38.6 219.4l4.1 15.4M46.5 208.8l2.5 .5M49 208.3l-2.5 .5h8l-2.5 .5M52 208.3l2.5 .5h26.5M27.4 237.1l.2 2.5M28.2 236.9l-1.8 .4M28.5 239.4l-1.1-2.3 2.3 8.7-1.1-2.3M32.4 227.3l2.1 7.8-2.3 .7"/>
<path d="M34.9 227.1l-2.3 1.2 7.8-2.1-2.3 1.2M35.2 228.1l-2.6 .2M36.4 221.1a22.3 22.3 0 0 0-13.4 26.5l-.9-2.3M36.4 221.1l2.4-.8-2.2 1.3M38.8 220.3l-2.5 .3M40.4 226.2l-2.6 .2M135.6 234.5v9.7M191.5 234.5v9.7M243.5 234.5v9.7M301 234.5v9.7M23 245.1v2.5M28.7 246.1l1.8-.5-8.4 2.2"/>
<path d="M29.5 243.3l.2 2.5M42 242.5l-7.5 2 2.3-.6M135.6 243.2l2.4 .5M138 242.7l-2.4 .5h165.4l-2.5 .5M191.5 243.2l2.5 .5M194 242.7l-2.5 .5h2.5M241 243.2h2.5l-2.5 .5M241 242.7l2.5 .5M298.5 242.7l2.5 .5"/>
</g>
<!-- layer: Symbol (ISO) -->
<g fill="none" stroke="#000" stroke-width=".3">
<path d="M267.7 15.1v-5.1h141.9v5.1M282.7 15.1v15.3M384.6 15.1v15.3M409.6 15.1h-141.9v5.1M409.6 15.1v15.3h-141.9v-10.2M175.3 20.2h9.5M175.3 24.6h31.8M207.8 20.2h-35.8l-7.3 31.1 .1-2.5M267.7 20.2h141.9M267.7 25.3h141.9M165.7 49l-1 2.3M293.6 56.7l-2.5 .8"/>
<path d="M325.7 40.7h7.6M325.7 45h27.5M354 40.7h-31.6l-31.3 16.8 2-1.7M146 77l.3 2.5M147.3 79.2l-1.3-2.2 8 22h43.1M235.8 77.1l.7 2.4M237.4 79.1l-1.6-2 10.4 19.7h40.9M291.4 64.5l1.5 2.1M293.6 65.9l-2.2-1.4 8.5 8.3h7.3M157.3 99h9.5M249.5 96.8h9.5M82.2 109.8h16.7"/>
<path d="M82.2 114.1h30.8M113.8 109.8h-34.9l-22.7 28.3 1.2-2.3M114.6 112.2h14.1v5h-14.1zM121 112.2v5M123.8 105.2h4.6v5h-4.6zM128.4 107.7h4.6M128.7 114.7h1l5.9 4.4-2.4-1.1M133 107.7h.1M133.8 117.2l1.8 1.9M135.6 103v34.1M157.3 103.4h39M249.5 101.2h36.8"/>
<path d="M301 113.8v23.3M303.3 113.7l-2.3 1.1M313.7 109.6v5M315.2 104.6v5M319.5 109.6v5M322.5 109.6v5h-13.7v-10h14.1v5h-15.1l-6.8 5.2 1.7-1.9M324.1 119.5h28.5l14.7 18.3-1.9-1.7M325 119.5h20.6M396.9 105.9l-8.3 31.2M398.1 111.1l.6 .2h4.7M403.4 108.8h4.6v5h-4.6zM13.8 134.4h13.9v5h-13.9z"/>
<path d="M18.8 134.4v5M24.6 134.4v5M27.7 136.9h1l12.5 4.9M58.2 136.5l-2 1.6M325 123.8h24.3M366.1 135.5l1.2 2.3M41.4 141.8l8.2 3.3-2.5-.5M44.1 157.2l.2 2.6M45.2 159.5l-1.1-2.3 8.4 30.6h59.3M47.4 143.7l2.2 1.4M49.6 159.8l-1.6 2.1M51.4 159.8l1.9 1.7"/>
<path d="M314.3 144.8h36.6l21.5 8.1-2.5-.4M315.1 144.8h23.6M315.1 149.2h32.5M315.1 153.6h23.7M324.1 156.4v5M329.9 156.4v5M348.9 156.4l-13.8 5h-1M359.8 153l2.2-1.3-8.9 3.2M362 151.7l-2.5 .4M366.7 157.2l-.6 2.5M367.1 159.8l-.4-2.6-.9 29.9h-42.2M370.2 151.5l2.2 1.4"/>
<path d="M48.9 162.3l.7-2.5-13.4 27.1h-1.1M53.8 160.6l-2.4-.8 18.4 10.6h35.8M73.1 170.4h16.5M73.1 174.7h31.7M318.9 161.4h15.2v5h-15.2v-10h14.1v5M325.3 161.4v5M331 161.4v5M378.4 165.2l.6-2.5-19.3 42h-43.2M379 162.7l-1.5 2.1M381.3 164.2l.8 2.5M382.9 166.2l-1.6-2 1.6 2.9M385 171l6.7 12.4h1"/>
<path d="M21.2 184.4h13.9v5h-13.9zM26.2 184.4v5M32 184.4v5M55.8 187.8h13.1M55.8 192.2h55.2M324.4 187.1h13.1M324.4 191.5h38.1M392.7 180.9h15.1v5h-15.1zM399 180.9v5M404.8 180.9v5M317.3 204.7h9.6M317.3 209.1h39.1"/>
<path d="M198 221.9l-.3 2.5M198.7 224.4l-.7-2.5 1.7 32.5h35.3M205.3 254.4h7.6M205.3 258.7h28.9"/>
</g>
<path d="M133 107.7l2.6-2.5v5zM396.4 108l1.7 3.1-3 1.7z" fill="#000"/>
<g font-size="6.9">
<text x="60.5" y="31.3">A-A</text>
<text x="134.4" y="129.3">A</text>
<text x="146.5" y="129.3">A</text>
<text x="159" y="137.7">B</text>
<text x="159" y="149.6">B</text>
<text x="46.7" y="226.7">B-B ( 1 : 5 )</text>
</g>
<g font-size="4.8">
<text x="34" y="95.8" transform="rotate(-8 34 95.8)">- 0.05°</text>
<text x="36" y="90.8" transform="rotate(-8 36 90.8)">0°</text>
<text x="59.9" y="94.9" transform="rotate(8 59.9 94.9)">- 0.05°</text>
<text x="63.2" y="90.6" transform="rotate(8 63.2 90.6)">0°</text>
<text x="212.7" y="119.7">- 0.5</text>
<text x="215.3" y="115">0</text>
<text x="206.7" y="166.2">+0.4</text>
<text x="235.8" y="162.3">+0.2</text>
<text x="239.2" y="167.4">0</text>
<text x="210.1" y="171.3">0</text>
<text x="73.4" y="202.3">0</text>
<text x="70.8" y="207">- 0.5</text>
<text x="307.6" y="253.8">KEK</text>
<text x="357.6" y="253.4">Reference drawing</text>
<text x="369.7" y="261.8">COMET</text>
<text x="366.2" y="269.4">Fig. 2-2(1)</text>
<text x="352" y="277.4">SS304 Shield (2 o'clock)</text>
</g>
<text font-size="4.6" x="19.9" y="171.4" transform="rotate(-90 19.9 171.4)">±0.2</text>
<g font-size="3.4">
<text x="34.1" y="9.6">6</text>
<text x="104.1" y="9.6">5</text>
<text x="174.1" y="9.6">4</text>
<text x="244.1" y="9.6">3</text>
<text x="314.1" y="9.6">2</text>
<text x="384" y="9.6">1</text>
<text x="331.8" y="13.8">変更履歴</text>
<text x="175.3" y="19.2">8-M16</text>
<text x="175.3" y="23.5">for connection plates</text>
<text x="272.1" y="18.9">REV</text>
<text x="274.2" y="24">1</text>
<text x="322.9" y="18.9">DESCRIPTION</text>
<text x="324.4" y="24">First version</text>
<text x="388.3" y="23.8">2025/01/09</text>
<text x="392.9" y="18.9">DATE</text>
<text x="274.2" y="29.1">2</text>
<text x="298.9" y="28.8">Modify dimensional and geometrical torelance</text>
<text x="388.3" y="28.9">2025/11/17</text>
<text x="7.2" y="38.4">D</text>
<text x="179.2" y="37.2">729</text>
<text x="254.7" y="37.2">775</text>
<text x="296.7" y="37.2">50</text>
<text x="325.7" y="39.6">2-M3</text>
<text x="410.5" y="38.4">D</text>
<text x="292.6" y="43.7">100</text>
<text x="325.7" y="44">for thermocouples</text>
<text x="36.3" y="55.3" transform="rotate(-90 36.3 55.3)">145</text>
<text x="43.6" y="55.3" transform="rotate(-90 43.6 55.3)">125</text>
<text x="305" y="65" transform="rotate(-90 305 65)">3</text>
<text x="274.5" y="67.7" transform="rotate(-90 274.5 67.7)">85</text>
<text x="280.1" y="71.4" transform="rotate(-90 280.1 71.4)">2</text>
<text x="280.1" y="69.5" transform="rotate(-90 280.1 69.5)">4</text>
<text x="285.9" y="71.9" transform="rotate(-90 285.9 71.9)">7</text>
<text x="303.2" y="71.8">C5</text>
<text x="314.4" y="66.2" transform="rotate(-90 314.4 66.2)">258</text>
<text x="55" y="76.7">15</text>
<text x="289.1" y="75.6">14</text>
<text x="56.5" y="81.3">15</text>
<text x="139.9" y="86.6">240</text>
<text x="188.7" y="86.6">488</text>
<text x="208.9" y="86.6">20</text>
<text x="214.7" y="86.6">240</text>
<text x="263.5" y="86.6">488</text>
<text x="283.7" y="87.1">20</text>
<text x="290.2" y="87">135</text>
<text x="298.7" y="87">10</text>
<text x="26.6" y="94.1" transform="rotate(-8 26.6 94.1)">15°</text>
<text x="53.3" y="91.3" transform="rotate(8 53.3 91.3)">15°</text>
<text x="249.5" y="95.7">16-M3</text>
<text x="157.3" y="97.9">6-M20</text>
<text x="249.5" y="100.1">for thermal shield plates</text>
<text x="157.3" y="102.3">lifting tap (to be plugged)</text>
<text x="7.3" y="112.7">C</text>
<text x="47.7" y="112.9">290</text>
<text x="82.2" y="108.7">2-16 THRU</text>
<text x="82.2" y="113.1">for cooling air/water</text>
<text x="125.1" y="109">B</text>
<text x="314.2" y="113.4">0.5</text>
<text x="315.7" y="108.4">0.05</text>
<text x="320" y="113.4">B</text>
<text x="370.7" y="112.2">20°</text>
<text x="404.7" y="112.5">A</text>
<text x="410.6" y="112.7">C</text>
<text x="121.5" y="116">0.05</text>
<text x="203.4" y="117">1655</text>
<text x="325" y="118.4">2-25, depth 2</text>
<text x="370.5" y="118.7">120</text>
<text x="54.1" y="122.2" transform="rotate(5 54.1 122.2)">10°</text>
<text x="325" y="122.8">for pipe welding</text>
<text x="370.5" y="125">105</text>
<text x="74.1" y="129.2" transform="rotate(60 74.1 129.2)">90°</text>
<text x="387.2" y="127.2">5</text>
<text x="19.3" y="138.2">0.1</text>
<text x="25.1" y="138.2">A</text>
<text x="79.8" y="138.3" transform="rotate(-90 79.8 138.3)">8</text>
<text x="85.8" y="140.6" transform="rotate(-90 85.8 140.6)">20</text>
<text x="93.4" y="140.4" transform="rotate(-90 93.4 140.4)">32</text>
<text x="315.1" y="143.7">20H7, depth 40</text>
<text x="395.4" y="139.7" transform="rotate(-90 395.4 139.7)">18</text>
<text x="70.5" y="146.4" transform="rotate(33 70.5 146.4)">R10</text>
<text x="315.1" y="148.1">for position reference</text>
<text x="19.6" y="155.2" transform="rotate(-90 19.6 155.2)">139</text>
<text x="26.1" y="151.8" transform="rotate(58 26.1 151.8)">R520</text>
<text x="121.5" y="154.2" transform="rotate(-90 121.5 154.2)">258.7</text>
<text x="192.8" y="155.1" transform="rotate(-90 192.8 155.1)">256.77</text>
<text x="315.1" y="152.5">(to be plugged)</text>
<text x="352.3" y="155.8" transform="rotate(-90 352.3 155.8)">180</text>
<text x="110.8" y="160.8" transform="rotate(-90 110.8 160.8)">420</text>
<text x="324.6" y="160.1">0.5</text>
<text x="330.4" y="160.1">A</text>
<text x="395.1" y="159.7" transform="rotate(-55 395.1 159.7)">R510</text>
<text x="36.3" y="162.1" transform="rotate(63 36.3 162.1)">R381</text>
<text x="231.3" y="164.5">10</text>
<text x="325.8" y="165.1">0.5</text>
<text x="331.6" y="165.1">B</text>
<text x="73.1" y="169.3">2-M8 ↧ 16</text>
<text x="200.3" y="168.4">241</text>
<text x="352.3" y="173.3" transform="rotate(-90 352.3 173.3)">170</text>
<text x="19.9" y="177.9" transform="rotate(-90 19.9 177.9)">196</text>
<text x="381.3" y="176" transform="rotate(-61 381.3 176)">R381</text>
<text x="399.5" y="184.6">0.5</text>
<text x="405.3" y="184.6">B</text>
<text x="7.3" y="186.9">B</text>
<text x="26.8" y="188.1">0.1</text>
<text x="32.6" y="188.1">A</text>
<text x="55.8" y="186.8">6-M16x2</text>
<text x="55.8" y="191.1">for connection to upstream endplate</text>
<text x="193.8" y="187.3">4.5</text>
<text x="324.4" y="186.1">6-M16x2</text>
<text x="324.4" y="190.4">for downstream endplate</text>
<text x="410.6" y="186.9">B</text>
<text x="244.8" y="192.3">1050</text>
<text x="317.3" y="203.6">4-M20</text>
<text x="62.4" y="204.2">80.4</text>
<text x="317.3" y="208">lifting tap (to be plugged)</text>
<text x="34.3" y="226.1" transform="rotate(-15 34.3 226.1)">40</text>
<text x="22.1" y="233.3" transform="rotate(-63 22.1 233.3)">90°</text>
<text x="29" y="236.7" transform="rotate(75 29 236.7)">45.26</text>
<text x="214.7" y="241.6">520</text>
<text x="283.5" y="241.6">1655</text>
<text x="205.3" y="253.3">8-M4</text>
<text x="205.3" y="257.7">for blackbody plate</text>
<text x="7.3" y="261.2">A</text>
<text x="410.6" y="261.2">A</text>
<text x="282" y="278.9">Stainless Steel 304</text>
<text x="319.2" y="278.5">Electropolish</text>
<text x="284.8" y="284.5">ShieldMain_SUS_ext_top_2oclock.ipt</text>
<text x="34.1" y="289.9">6</text>
<text x="104.1" y="289.9">5</text>
<text x="174.1" y="289.9">4</text>
<text x="244.1" y="289.9">3</text>
<text x="314.1" y="289.9">2</text>
<text x="384" y="289.9">1</text>
</g>
<g font-size="3.3">
<text x="309.3" y="108.3">⏥</text>
<text x="309.3" y="113.9">∥</text>
<text x="115.1" y="115.9">⏥</text>
<text x="14.3" y="138.1">⌯</text>
<text x="319.4" y="159.9">∠</text>
<text x="319.4" y="165.7">⟂</text>
<text x="73.1" y="173.7">⌴ ⌀20H7 depth 20</text>
<text x="393.2" y="185.2">⟂</text>
<text x="21.7" y="188.1">⌯</text>
</g>
<g font-size="2.7">
<text x="286" y="263">DRAWN</text>
<text x="306.6" y="262.8">Uchiyama</text>
<text x="308.9" y="259">NAME</text>
<text x="327.1" y="262.9">2025/01/14</text>
<text x="330.8" y="259">DATE</text>
<text x="285" y="267">CHECKED</text>
<text x="284.1" y="271">APPROVED</text>
<text x="349.9" y="285.6">A3</text>
<text x="360.9" y="285.6">1 : 10</text>
<text x="389.8" y="285.6">2</text>
<text x="401.5" y="285.4">1/4</text>
</g>
<g font-size="2">
<text x="281.4" y="274.3">MATERIAL</text>
<text x="313.6" y="274.3">SURFACE</text>
</g>
<g font-size="1.6">
<text x="346.9" y="258.5">PROJECT</text>
<text x="346.8" y="266.6">DRAWING NO.</text>
<text x="346.7" y="274.5">TITLE</text>
<text x="347.1" y="281.7">SHEET SIZE</text>
<text x="362.2" y="281.7">SCALE</text>
<text x="372.7" y="281.7">PROJECTION</text>
<text x="387.1" y="281.7">VERSION</text>
<text x="401.6" y="281.7">シート</text>
<text x="281.1" y="282.2">FILE NAME</text>
</g>
</svg>
